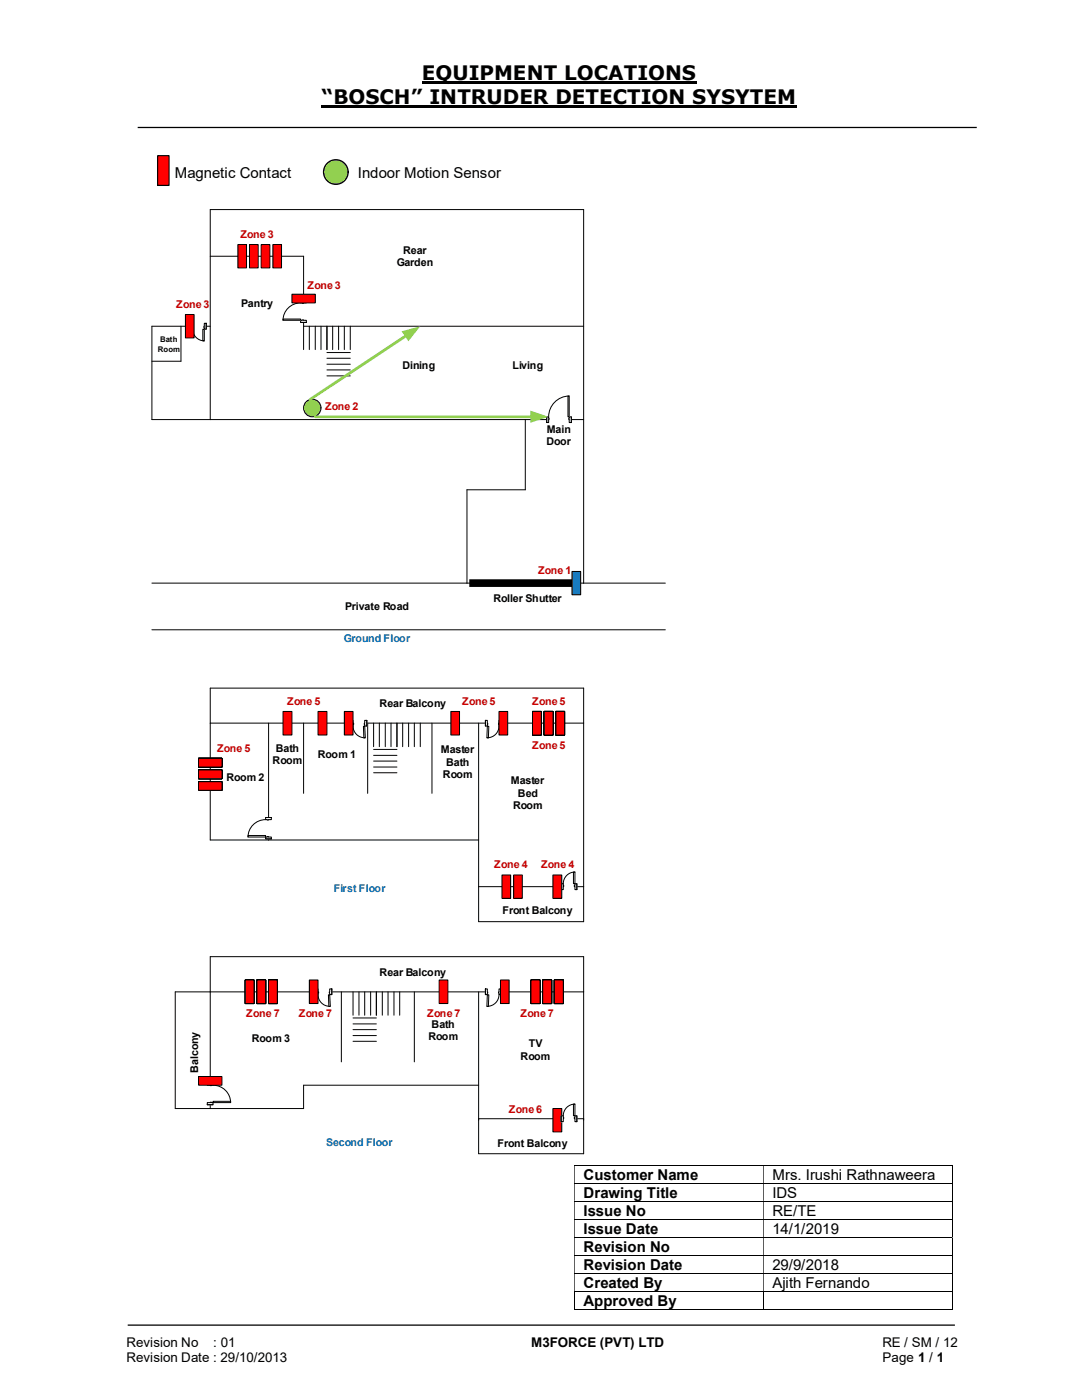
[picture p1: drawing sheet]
<svg xmlns="http://www.w3.org/2000/svg" width="216mm" height="279mm" viewBox="0 0 216 279" stroke-linecap="round" stroke-linejoin="round" font-family="sans-serif">
<path d="M84.2 16.5h54.8M64.2 21.3h94.8" fill="none" stroke="#000" stroke-width=".42"/>
<path d="M27.5 25.4h167.4M25.5 264.5h165" fill="none" stroke="#000" stroke-width=".25"/>
<path d="M31.5 31.1h2.2v5.9h-2.2z" fill-rule="evenodd" fill="#f00"/>
<path d="M31.5 31.1h2.2v5.9h-2.2z" fill="none" stroke="#000" stroke-width=".24"/>
<path d="M93.8 115.8h21.5v1.2h-21.5z" fill="#000"/>
<path d="M93.8 115.8h21.5v1.2h-21.5z" fill="none" stroke="#000" stroke-width=".34"/>
<g fill="none" stroke="#000" stroke-width=".2">
<path d="M42 51.1h18.6v18.7M36.1 65.1v7h-5.8M42 65.1h-11.7v18.6h86.2M60.6 65.1h55.9M61.7 65.1v4.7M62.9 65.1v4.7M64.1 65.1v4.7M65.2 71.5h4.7M65.2 73.8h4.7M65.2 65.1v4.7M65.2 70.4h4.7M65.2 72.7h4.7"/>
<path d="M65.2 75h4.7M66.4 65.1v4.7M67.6 65.1v4.7M68.7 65.1v4.7M69.9 65.1v4.7M42 83.7v-41.9h74.5v74.6M104.8 83.7v14h-11.6v18.7M30.3 116.4h102.5M42 144.3h74.5M53.6 144.3v23.3M60.6 144.3v14M73.4 144.3v14"/>
<path d="M86.2 144.3v14M95.5 144.3v39.6h21v-46.6h-74.5v30.3h53.5M95.5 177h21M60.6 216.6v4.6"/>
</g>
<path d="M109.1 83.1h4.9v1.3h-4.9z" fill="#fff"/>
<path d="M109.1 83.1h4.9v1.3h-4.9z" fill="none" stroke="#fff" stroke-width=".2"/>
<path d="M113.6 83.2v1.1h.4v-1.1zM109.1 83.2h.4v1.1h-.4z" fill-rule="evenodd" fill="#fff"/>
<path d="M109.5 83.4v-.2h-.4v1.1h.4v-.6M113.6 83.4v-.2h.4v1.1h-.4v-.6" fill="none" stroke="#000" stroke-width=".2"/>
<path d="M113.5 83.4l.1 .3zM109.5 83.4l.1 .3z" fill-rule="evenodd" fill="#fff"/>
<path d="M113.6 79a4.1 4.1 0 0 0-4.1 4.2M109.1 83.2v1.1M109.5 83.4v.3M113.6 83.4v.3M114 83.2v1.1" fill="none" stroke="#000" stroke-width=".2"/>
<path d="M113.3 79h.3v4.2h-.3z" fill-rule="evenodd" fill="#fff"/>
<path d="M113.3 79h.3v4.2h-.3z" fill="none" stroke="#000" stroke-width=".2"/>
<path d="M59.9 60.1h1.3v4.2h-1.3z" fill-rule="evenodd" fill="#fff"/>
<path d="M59.9 60.1h1.3v4.2h-1.3z" fill="none" stroke="#fff" stroke-width=".2"/>
<path d="M60 63.9h1.1v.4h-1.1zM60 60.1v.4h1.1v-.4z" fill-rule="evenodd" fill="#fff"/>
<path d="M60.3 63.9h-.3v.4h1.1v-.4h-.5M60.3 60.5h-.3v-.4h1.1v.4h-.5" fill="none" stroke="#000" stroke-width=".2"/>
<path d="M60.3 63.8l.3 .1zM60.3 60.5h.3z" fill-rule="evenodd" fill="#fff"/>
<path d="M60 60.5a3.5 3.5 0 0 0-3.5 3.4M60 64.3h1.1M60 60.1h1.1M60.3 63.9h.3M60.3 60.5h.3" fill="none" stroke="#000" stroke-width=".2"/>
<path d="M56.5 63.7h3.5v.2h-3.5z" fill="#fff"/>
<g fill="none" stroke="#000" stroke-width=".2">
<path d="M56.5 63.7h3.5v.2h-3.5zM30.3 125.7h102.5M74.5 150.7h4.7M74.5 153.1h4.7M74.5 144.3v4.7M74.5 149.6h4.7M74.5 151.9h4.7M74.5 154.2h4.7M75.7 144.3v4.7M76.9 144.3v4.7M78 144.3v4.7M79.2 144.3v4.7"/>
<path d="M80.3 144.3v4.7M81.5 144.3v4.7M82.7 144.3v4.7M83.9 144.3v4.7"/>
</g>
<path d="M96.9 143.7h3v1.2h-3z" fill="#fff"/>
<path d="M96.9 143.7h3v1.2h-3z" fill="none" stroke="#fff" stroke-width=".2"/>
<path d="M96.9 143.8v1.1h.3v-1.1zM99.6 143.8h.3v1.1h-.3z" fill-rule="evenodd" fill="#fff"/>
<path d="M97.2 144.3v-.5h-.3v1.1h.3v-.3M99.6 144.3v-.5h.3v1.1h-.3v-.3" fill="none" stroke="#000" stroke-width=".2"/>
<path d="M97.2 144.3l.1 .3zM99.5 144.3l.1 .3z" fill-rule="evenodd" fill="#fff"/>
<path d="M96.9 143.8v1.1M97.2 144.3v.3M99.6 144.3v.3M99.6 144.9a2.33 2.33 0 0 1-2.4 2.3M99.9 143.8v1.1" fill="none" stroke="#000" stroke-width=".2"/>
<path d="M97.2 144.9h.3v2.4l-.3-.1z" fill-rule="evenodd" fill="#fff"/>
<path d="M97.2 144.9h.3v2.4l-.3-.1z" fill="none" stroke="#000" stroke-width=".2"/>
<path d="M53 163.2h1.2v4.2h-1.2z" fill-rule="evenodd" fill="#fff"/>
<path d="M53 163.2h1.2v4.2h-1.2z" fill="none" stroke="#fff" stroke-width=".2"/>
<path d="M53 167h1.1v.4h-1.1zM53 163.2v.4h1.1v-.4z" fill-rule="evenodd" fill="#fff"/>
<path d="M53.3 167h-.3v.4h1.1v-.4h-.5M53.3 163.6h-.3v-.4h1.1v.4h-.5" fill="none" stroke="#000" stroke-width=".2"/>
<path d="M53.3 167h.3zM53.3 163.6l.3 .1z" fill-rule="evenodd" fill="#fff"/>
<path d="M53 163.6a3.5 3.5 0 0 0-3.5 3.4M53 167.4h1.1M53 163.2h1.1M53.3 167h.3M53.3 163.6h.3" fill="none" stroke="#000" stroke-width=".2"/>
<path d="M49.5 166.8h3.5v.2h-3.5z" fill="#fff"/>
<path d="M49.5 166.8h3.5v.2h-3.5z" fill="none" stroke="#000" stroke-width=".2"/>
<path d="M112 176.3h3.1v1.3h-3.1z" fill="#fff"/>
<path d="M112 176.3h3.1v1.3h-3.1z" fill="none" stroke="#fff" stroke-width=".2"/>
<path d="M114.7 176.4v1.1h.4v-1.1zM112 176.4h.4v1.1h-.4z" fill-rule="evenodd" fill="#fff"/>
<path d="M112.4 176.7v-.3h-.4v1.1h.4v-.5M114.7 176.7v-.3h.4v1.1h-.4v-.5" fill="none" stroke="#000" stroke-width=".2"/>
<path d="M114.6 176.7v.3h.1v-.3zM112.4 176.7l.1 .3z" fill-rule="evenodd" fill="#fff"/>
<path d="M112 176.4v1.1M112.4 176.7v.3M114.7 174a2.32 2.32 0 0 0-2.3 2.4M114.7 176.7h-.1v.3h.1M115.1 176.4v1.1" fill="none" stroke="#000" stroke-width=".2"/>
<path d="M114.4 174h.3v2.4h-.3z" fill-rule="evenodd" fill="#fff"/>
<path d="M114.4 174h.3v2.4h-.3z" fill="none" stroke="#000" stroke-width=".2"/>
<path d="M110.9 142h1.7v4.7h-1.7z" fill="#f00"/>
<path d="M110.9 142h1.7v4.7h-1.7z" fill="none" stroke="#000" stroke-width=".2"/>
<path d="M108.6 142h1.7v4.7h-1.7z" fill="#f00"/>
<path d="M108.6 142h1.7v4.7h-1.7z" fill="none" stroke="#000" stroke-width=".2"/>
<path d="M106.3 142h1.7v4.7h-1.7z" fill="#f00"/>
<path d="M106.3 142h1.7v4.7h-1.7z" fill="none" stroke="#000" stroke-width=".2"/>
<path d="M110.9 142h1.7v4.7h-1.7z" fill="#f00"/>
<path d="M110.9 142h1.7v4.7h-1.7z" fill="none" stroke="#000" stroke-width=".2"/>
<path d="M108.6 142h1.7v4.7h-1.7z" fill="#f00"/>
<path d="M108.6 142h1.7v4.7h-1.7z" fill="none" stroke="#000" stroke-width=".2"/>
<path d="M106.3 142h1.7v4.7h-1.7z" fill="#f00"/>
<path d="M106.3 142h1.7v4.7h-1.7z" fill="none" stroke="#000" stroke-width=".2"/>
<path d="M110.9 142h1.7v4.7h-1.7z" fill="#f00"/>
<path d="M110.9 142h1.7v4.7h-1.7z" fill="none" stroke="#000" stroke-width=".2"/>
<path d="M108.6 142h1.7v4.7h-1.7z" fill="#f00"/>
<path d="M108.6 142h1.7v4.7h-1.7z" fill="none" stroke="#000" stroke-width=".2"/>
<path d="M106.3 142h1.7v4.7h-1.7z" fill="#f00"/>
<path d="M106.3 142h1.7v4.7h-1.7z" fill="none" stroke="#000" stroke-width=".2"/>
<path d="M110.9 142h1.7v4.7h-1.7z" fill="#f00"/>
<path d="M110.9 142h1.7v4.7h-1.7z" fill="none" stroke="#000" stroke-width=".2"/>
<path d="M108.6 142h1.7v4.7h-1.7z" fill="#f00"/>
<path d="M108.6 142h1.7v4.7h-1.7z" fill="none" stroke="#000" stroke-width=".2"/>
<path d="M106.3 142h1.7v4.7h-1.7z" fill="#f00"/>
<path d="M106.3 142h1.7v4.7h-1.7z" fill="none" stroke="#000" stroke-width=".2"/>
<path d="M110.9 142h1.7v4.7h-1.7z" fill="#f00"/>
<path d="M110.9 142h1.7v4.7h-1.7z" fill="none" stroke="#000" stroke-width=".2"/>
<path d="M108.6 142h1.7v4.7h-1.7z" fill="#f00"/>
<path d="M108.6 142h1.7v4.7h-1.7z" fill="none" stroke="#000" stroke-width=".2"/>
<path d="M106.3 142h1.7v4.7h-1.7z" fill="#f00"/>
<path d="M106.3 142h1.7v4.7h-1.7z" fill="none" stroke="#000" stroke-width=".2"/>
<path d="M110.9 142h1.7v4.7h-1.7z" fill="#f00"/>
<path d="M110.9 142h1.7v4.7h-1.7z" fill="none" stroke="#000" stroke-width=".2"/>
<path d="M108.6 142h1.7v4.7h-1.7z" fill="#f00"/>
<path d="M108.6 142h1.7v4.7h-1.7z" fill="none" stroke="#000" stroke-width=".2"/>
<path d="M106.3 142h1.7v4.7h-1.7z" fill="#f00"/>
<path d="M106.3 142h1.7v4.7h-1.7z" fill="none" stroke="#000" stroke-width=".2"/>
<path d="M110.9 142h1.7v4.7h-1.7z" fill="#f00"/>
<path d="M110.9 142h1.7v4.7h-1.7z" fill="none" stroke="#000" stroke-width=".2"/>
<path d="M108.6 142h1.7v4.7h-1.7z" fill="#f00"/>
<path d="M108.6 142h1.7v4.7h-1.7z" fill="none" stroke="#000" stroke-width=".2"/>
<path d="M110.9 142h1.7v4.7h-1.7z" fill="#f00"/>
<path d="M110.9 142h1.7v4.7h-1.7z" fill="none" stroke="#000" stroke-width=".2"/>
<path d="M108.6 142h1.7v4.7h-1.7z" fill="#f00"/>
<path d="M108.6 142h1.7v4.7h-1.7z" fill="none" stroke="#000" stroke-width=".2"/>
<path d="M110.9 142h1.7v4.7h-1.7z" fill="#f00"/>
<path d="M110.9 142h1.7v4.7h-1.7z" fill="none" stroke="#000" stroke-width=".2"/>
<path d="M108.6 142h1.7v4.7h-1.7z" fill="#f00"/>
<path d="M108.6 142h1.7v4.7h-1.7z" fill="none" stroke="#000" stroke-width=".2"/>
<path d="M49.8 48.8h1.7v4.7h-1.7z" fill="#f00"/>
<path d="M49.8 48.8h1.7v4.7h-1.7z" fill="none" stroke="#000" stroke-width=".2"/>
<path d="M47.5 48.8h1.7v4.7h-1.7z" fill="#f00"/>
<path d="M47.5 48.8h1.7v4.7h-1.7z" fill="none" stroke="#000" stroke-width=".2"/>
<path d="M54.4 48.8h1.8v4.7h-1.8z" fill="#f00"/>
<path d="M54.4 48.8h1.8v4.7h-1.8z" fill="none" stroke="#000" stroke-width=".2"/>
<path d="M52.1 48.8h1.7v4.7h-1.7z" fill="#f00"/>
<path d="M52.1 48.8h1.7v4.7h-1.7z" fill="none" stroke="#000" stroke-width=".2"/>
<path d="M99.6 142h1.7v4.7h-1.7z" fill="#f00"/>
<g fill="none" stroke="#000" stroke-width=".2">
<path d="M99.6 142h1.7v4.7h-1.7zM42 198h74.5M68.1 198v13.9M70.4 198v4.6M71.6 198v4.6M72.8 198v4.6M74 198v4.6M75.1 198v4.6M76.3 198v4.6M77.4 198v4.6M78.6 198v4.6M79.8 198v4.6"/>
<path d="M82.7 198v13.9M95.5 198v32.3h21v-39.4h-74.5v30.3h18.6M70.4 204.3h4.7M70.4 206.7h4.7M70.4 203.2h4.7M70.4 205.5h4.7M70.4 207.8h4.7M95.5 223.3h21"/>
</g>
<path d="M96.9 197.3h3v1.2h-3z" fill="#fff"/>
<path d="M96.9 197.3h3v1.2h-3z" fill="none" stroke="#fff" stroke-width=".2"/>
<path d="M96.9 197.4v1.1h.3v-1.1zM99.6 197.4h.3v1.1h-.3z" fill-rule="evenodd" fill="#fff"/>
<path d="M97.2 198v-.6h-.3v1.1h.3v-.3M99.6 198v-.6h.3v1.1h-.3v-.3" fill="none" stroke="#000" stroke-width=".2"/>
<path d="M97.2 198l.1 .2zM99.5 198l.1 .2z" fill-rule="evenodd" fill="#fff"/>
<path d="M96.9 197.4v1.1M97.2 198v.2M99.6 198v.2M99.6 198.5a2.33 2.33 0 0 1-2.4 2.3M99.9 197.4v1.1" fill="none" stroke="#000" stroke-width=".2"/>
<path d="M97.2 198.5h.3v2.4l-.3-.1z" fill-rule="evenodd" fill="#fff"/>
<path d="M97.2 198.5h.3v2.4l-.3-.1zM60.6 216.6h34.9" fill="none" stroke="#000" stroke-width=".2"/>
<path d="M110.6 195.6h1.8v4.7h-1.8z" fill="#f00"/>
<path d="M110.6 195.6h1.8v4.7h-1.8z" fill="none" stroke="#000" stroke-width=".2"/>
<path d="M108.3 195.6h1.8v4.7h-1.8z" fill="#f00"/>
<path d="M108.3 195.6h1.8v4.7h-1.8z" fill="none" stroke="#000" stroke-width=".2"/>
<path d="M106 195.6h1.7v4.7h-1.7z" fill="#f00"/>
<path d="M106 195.6h1.7v4.7h-1.7z" fill="none" stroke="#000" stroke-width=".2"/>
<path d="M110.6 195.6h1.8v4.7h-1.8z" fill="#f00"/>
<path d="M110.6 195.6h1.8v4.7h-1.8z" fill="none" stroke="#000" stroke-width=".2"/>
<path d="M108.3 195.6h1.8v4.7h-1.8z" fill="#f00"/>
<path d="M108.3 195.6h1.8v4.7h-1.8z" fill="none" stroke="#000" stroke-width=".2"/>
<path d="M106 195.6h1.7v4.7h-1.7z" fill="#f00"/>
<path d="M106 195.6h1.7v4.7h-1.7z" fill="none" stroke="#000" stroke-width=".2"/>
<path d="M110.6 195.6h1.8v4.7h-1.8z" fill="#f00"/>
<path d="M110.6 195.6h1.8v4.7h-1.8z" fill="none" stroke="#000" stroke-width=".2"/>
<path d="M108.3 195.6h1.8v4.7h-1.8z" fill="#f00"/>
<path d="M108.3 195.6h1.8v4.7h-1.8z" fill="none" stroke="#000" stroke-width=".2"/>
<path d="M106 195.6h1.7v4.7h-1.7z" fill="#f00"/>
<path d="M106 195.6h1.7v4.7h-1.7z" fill="none" stroke="#000" stroke-width=".2"/>
<path d="M110.6 195.6h1.8v4.7h-1.8z" fill="#f00"/>
<path d="M110.6 195.6h1.8v4.7h-1.8z" fill="none" stroke="#000" stroke-width=".2"/>
<path d="M108.3 195.6h1.8v4.7h-1.8z" fill="#f00"/>
<path d="M108.3 195.6h1.8v4.7h-1.8z" fill="none" stroke="#000" stroke-width=".2"/>
<path d="M106 195.6h1.7v4.7h-1.7z" fill="#f00"/>
<path d="M106 195.6h1.7v4.7h-1.7z" fill="none" stroke="#000" stroke-width=".2"/>
<path d="M110.6 195.6h1.8v4.7h-1.8z" fill="#f00"/>
<path d="M110.6 195.6h1.8v4.7h-1.8z" fill="none" stroke="#000" stroke-width=".2"/>
<path d="M108.3 195.6h1.8v4.7h-1.8z" fill="#f00"/>
<path d="M108.3 195.6h1.8v4.7h-1.8z" fill="none" stroke="#000" stroke-width=".2"/>
<path d="M106 195.6h1.7v4.7h-1.7z" fill="#f00"/>
<path d="M106 195.6h1.7v4.7h-1.7z" fill="none" stroke="#000" stroke-width=".2"/>
<path d="M110.6 195.6h1.8v4.7h-1.8z" fill="#f00"/>
<path d="M110.6 195.6h1.8v4.7h-1.8z" fill="none" stroke="#000" stroke-width=".2"/>
<path d="M108.3 195.6h1.8v4.7h-1.8z" fill="#f00"/>
<path d="M108.3 195.6h1.8v4.7h-1.8z" fill="none" stroke="#000" stroke-width=".2"/>
<path d="M106 195.6h1.7v4.7h-1.7z" fill="#f00"/>
<path d="M106 195.6h1.7v4.7h-1.7z" fill="none" stroke="#000" stroke-width=".2"/>
<path d="M110.6 195.6h1.8v4.7h-1.8z" fill="#f00"/>
<path d="M110.6 195.6h1.8v4.7h-1.8z" fill="none" stroke="#000" stroke-width=".2"/>
<path d="M108.3 195.6h1.8v4.7h-1.8z" fill="#f00"/>
<path d="M108.3 195.6h1.8v4.7h-1.8z" fill="none" stroke="#000" stroke-width=".2"/>
<path d="M110.6 195.6h1.8v4.7h-1.8z" fill="#f00"/>
<path d="M110.6 195.6h1.8v4.7h-1.8z" fill="none" stroke="#000" stroke-width=".2"/>
<path d="M108.3 195.6h1.8v4.7h-1.8z" fill="#f00"/>
<path d="M108.3 195.6h1.8v4.7h-1.8z" fill="none" stroke="#000" stroke-width=".2"/>
<path d="M110.6 195.6h1.8v4.7h-1.8z" fill="#f00"/>
<path d="M110.6 195.6h1.8v4.7h-1.8z" fill="none" stroke="#000" stroke-width=".2"/>
<path d="M108.3 195.6h1.8v4.7h-1.8z" fill="#f00"/>
<path d="M108.3 195.6h1.8v4.7h-1.8z" fill="none" stroke="#000" stroke-width=".2"/>
<path d="M99.9 195.6h1.7v4.7h-1.7z" fill="#f00"/>
<path d="M99.9 195.6h1.7v4.7h-1.7z" fill="none" stroke="#000" stroke-width=".2"/>
<path d="M102.5 174.6h1.7v4.7h-1.7z" fill="#f00"/>
<path d="M102.5 174.6h1.7v4.7h-1.7z" fill="none" stroke="#000" stroke-width=".2"/>
<path d="M100.2 174.6h1.7v4.7h-1.7z" fill="#f00"/>
<path d="M100.2 174.6h1.7v4.7h-1.7z" fill="none" stroke="#000" stroke-width=".2"/>
<path d="M56.5 142h1.8v4.7h-1.8z" fill="#f00"/>
<path d="M56.5 142h1.8v4.7h-1.8z" fill="none" stroke="#000" stroke-width=".2"/>
<path d="M63.5 142h1.7v4.7h-1.7z" fill="#f00"/>
<path d="M63.5 142h1.7v4.7h-1.7z" fill="none" stroke="#000" stroke-width=".2"/>
<path d="M90 142h1.7v4.7h-1.7z" fill="#f00"/>
<path d="M90 142h1.7v4.7h-1.7z" fill="none" stroke="#000" stroke-width=".2"/>
<path d="M110.3 174.6h1.8v4.7h-1.8z" fill="#f00"/>
<path d="M110.3 174.6h1.8v4.7h-1.8z" fill="none" stroke="#000" stroke-width=".2"/>
<path d="M87.6 195.6h1.8v4.7h-1.8z" fill="#f00"/>
<path d="M87.6 195.6h1.8v4.7h-1.8z" fill="none" stroke="#000" stroke-width=".2"/>
<path d="M110.3 221.2h1.8v4.7h-1.8z" fill="#f00"/>
<path d="M110.3 221.2h1.8v4.7h-1.8z" fill="none" stroke="#000" stroke-width=".2"/>
<path d="M63.1 197.3h3.1v1.2h-3.1z" fill="#fff"/>
<path d="M63.1 197.3h3.1v1.2h-3.1z" fill="none" stroke="#fff" stroke-width=".2"/>
<path d="M65.8 197.4h.4v1.1h-.4zM63.1 197.4v1.1h.4v-1.1z" fill-rule="evenodd" fill="#fff"/>
<path d="M63.5 198v-.6h-.4v1.1h.4v-.3M65.8 198v-.6h.4v1.1h-.4v-.3" fill="none" stroke="#000" stroke-width=".2"/>
<path d="M65.7 198l.1 .2zM63.5 198v.2h.1v-.2z" fill-rule="evenodd" fill="#fff"/>
<path d="M63.1 197.4v1.1M63.5 198h.1v.2h-.1M63.5 198.5a2.33 2.33 0 0 0 2.4 2.3M65.8 198v.2M66.2 197.4v1.1" fill="none" stroke="#000" stroke-width=".2"/>
<path d="M65.5 198.5h.3l.1 2.3-.3 .1z" fill-rule="evenodd" fill="#fff"/>
<path d="M65.5 198.5h.3l.1 2.3-.3 .1z" fill="none" stroke="#000" stroke-width=".2"/>
<path d="M53.6 195.6h1.7v4.7h-1.7z" fill="#f00"/>
<path d="M53.6 195.6h1.7v4.7h-1.7z" fill="none" stroke="#000" stroke-width=".2"/>
<path d="M51.3 195.6h1.7v4.7h-1.7z" fill="#f00"/>
<path d="M51.3 195.6h1.7v4.7h-1.7z" fill="none" stroke="#000" stroke-width=".2"/>
<path d="M48.9 195.6h1.8v4.7h-1.8z" fill="#f00"/>
<path d="M48.9 195.6h1.8v4.7h-1.8z" fill="none" stroke="#000" stroke-width=".2"/>
<path d="M53.6 195.6h1.7v4.7h-1.7z" fill="#f00"/>
<path d="M53.6 195.6h1.7v4.7h-1.7z" fill="none" stroke="#000" stroke-width=".2"/>
<path d="M51.3 195.6h1.7v4.7h-1.7z" fill="#f00"/>
<path d="M51.3 195.6h1.7v4.7h-1.7z" fill="none" stroke="#000" stroke-width=".2"/>
<path d="M48.9 195.6h1.8v4.7h-1.8z" fill="#f00"/>
<path d="M48.9 195.6h1.8v4.7h-1.8z" fill="none" stroke="#000" stroke-width=".2"/>
<path d="M53.6 195.6h1.7v4.7h-1.7z" fill="#f00"/>
<path d="M53.6 195.6h1.7v4.7h-1.7z" fill="none" stroke="#000" stroke-width=".2"/>
<path d="M51.3 195.6h1.7v4.7h-1.7z" fill="#f00"/>
<path d="M51.3 195.6h1.7v4.7h-1.7z" fill="none" stroke="#000" stroke-width=".2"/>
<path d="M48.9 195.6h1.8v4.7h-1.8z" fill="#f00"/>
<path d="M48.9 195.6h1.8v4.7h-1.8z" fill="none" stroke="#000" stroke-width=".2"/>
<path d="M53.6 195.6h1.7v4.7h-1.7z" fill="#f00"/>
<path d="M53.6 195.6h1.7v4.7h-1.7z" fill="none" stroke="#000" stroke-width=".2"/>
<path d="M51.3 195.6h1.7v4.7h-1.7z" fill="#f00"/>
<path d="M51.3 195.6h1.7v4.7h-1.7z" fill="none" stroke="#000" stroke-width=".2"/>
<path d="M48.9 195.6h1.8v4.7h-1.8z" fill="#f00"/>
<path d="M48.9 195.6h1.8v4.7h-1.8z" fill="none" stroke="#000" stroke-width=".2"/>
<path d="M53.6 195.6h1.7v4.7h-1.7z" fill="#f00"/>
<path d="M53.6 195.6h1.7v4.7h-1.7z" fill="none" stroke="#000" stroke-width=".2"/>
<path d="M51.3 195.6h1.7v4.7h-1.7z" fill="#f00"/>
<path d="M51.3 195.6h1.7v4.7h-1.7z" fill="none" stroke="#000" stroke-width=".2"/>
<path d="M48.9 195.6h1.8v4.7h-1.8z" fill="#f00"/>
<path d="M48.9 195.6h1.8v4.7h-1.8z" fill="none" stroke="#000" stroke-width=".2"/>
<path d="M53.6 195.6h1.7v4.7h-1.7z" fill="#f00"/>
<path d="M53.6 195.6h1.7v4.7h-1.7z" fill="none" stroke="#000" stroke-width=".2"/>
<path d="M51.3 195.6h1.7v4.7h-1.7z" fill="#f00"/>
<path d="M51.3 195.6h1.7v4.7h-1.7z" fill="none" stroke="#000" stroke-width=".2"/>
<path d="M48.9 195.6h1.8v4.7h-1.8z" fill="#f00"/>
<path d="M48.9 195.6h1.8v4.7h-1.8z" fill="none" stroke="#000" stroke-width=".2"/>
<path d="M53.6 195.6h1.7v4.7h-1.7z" fill="#f00"/>
<path d="M53.6 195.6h1.7v4.7h-1.7z" fill="none" stroke="#000" stroke-width=".2"/>
<path d="M51.3 195.6h1.7v4.7h-1.7z" fill="#f00"/>
<path d="M51.3 195.6h1.7v4.7h-1.7z" fill="none" stroke="#000" stroke-width=".2"/>
<path d="M53.6 195.6h1.7v4.7h-1.7z" fill="#f00"/>
<path d="M53.6 195.6h1.7v4.7h-1.7z" fill="none" stroke="#000" stroke-width=".2"/>
<path d="M51.3 195.6h1.7v4.7h-1.7z" fill="#f00"/>
<path d="M51.3 195.6h1.7v4.7h-1.7z" fill="none" stroke="#000" stroke-width=".2"/>
<path d="M53.6 195.6h1.7v4.7h-1.7z" fill="#f00"/>
<path d="M53.6 195.6h1.7v4.7h-1.7z" fill="none" stroke="#000" stroke-width=".2"/>
<path d="M51.3 195.6h1.7v4.7h-1.7z" fill="#f00"/>
<path d="M42 198h-7v23.2h7M51.3 195.6h1.7v4.7h-1.7z" fill="none" stroke="#000" stroke-width=".2"/>
<path d="M41.3 216.2h1.2v4.3h-1.2z" fill-rule="evenodd" fill="#fff"/>
<path d="M41.3 216.2h1.2v4.3h-1.2z" fill="none" stroke="#fff" stroke-width=".2"/>
<path d="M41.4 220v.5h1.1v-.5zM41.4 216.2h1.1v.4h-1.1z" fill-rule="evenodd" fill="#fff"/>
<path d="M42 216.6h-.6v-.4h1.1v.4h-.3M42 220h-.6v.5h1.1v-.5h-.3" fill="none" stroke="#000" stroke-width=".2"/>
<path d="M42 220h.2zM42 216.6l.2 .1z" fill-rule="evenodd" fill="#fff"/>
<path d="M41.4 216.2h1.1M42 216.6h.2M42.5 216.6a3.5 3.5 0 0 1 3.5 3.4M41.4 220.5h1.1M42 220h.2" fill="none" stroke="#000" stroke-width=".2"/>
<path d="M42.5 219.8h3.5v.2h-3.5z" fill="#fff"/>
<path d="M42.5 219.8h3.5v.2h-3.5z" fill="none" stroke="#000" stroke-width=".2"/>
<path d="M112 222.6h3.1v1.3h-3.1z" fill="#fff"/>
<path d="M112 222.6h3.1v1.3h-3.1z" fill="none" stroke="#fff" stroke-width=".2"/>
<path d="M114.7 222.7v1.2h.4v-1.2zM112 222.7h.4v1.2h-.4z" fill-rule="evenodd" fill="#fff"/>
<path d="M112.4 223v-.3h-.4v1.2h.4v-.6M114.7 223v-.3h.4v1.2h-.4v-.6" fill="none" stroke="#000" stroke-width=".2"/>
<path d="M114.6 223v.3h.1v-.3zM112.4 223l.1 .3z" fill-rule="evenodd" fill="#fff"/>
<path d="M112 222.7v1.2M112.4 223v.3M114.7 220.3a2.32 2.32 0 0 0-2.3 2.4M114.7 223h-.1v.3h.1M115.1 222.7v1.2" fill="none" stroke="#000" stroke-width=".2"/>
<path d="M114.4 220.3h.3v2.4h-.3z" fill-rule="evenodd" fill="#fff"/>
<path d="M114.4 220.3h.3v2.4h-.3z" fill="none" stroke="#000" stroke-width=".2"/>
<path d="M61.7 195.6h1.8v4.7h-1.8z" fill="#f00"/>
<path d="M61.7 195.6h1.8v4.7h-1.8z" fill="none" stroke="#000" stroke-width=".2"/>
<path d="M39.6 214.8h4.7v1.8h-4.7z" fill-rule="evenodd" fill="#f00"/>
<path d="M39.6 214.8h4.7v1.8h-4.7z" fill="none" stroke="#000" stroke-width=".2"/>
<path d="M70.1 143.7h3.1v1.2h-3.1z" fill="#fff"/>
<path d="M70.1 143.7h3.1v1.2h-3.1z" fill="none" stroke="#fff" stroke-width=".2"/>
<path d="M72.8 143.8h.4v1.1h-.4zM70.1 143.8v1.1h.3v-1.1z" fill-rule="evenodd" fill="#fff"/>
<path d="M70.4 144.3v-.5h-.3v1.1h.3v-.3M72.8 144.3v-.5h.4v1.1h-.4v-.3" fill="none" stroke="#000" stroke-width=".2"/>
<path d="M72.7 144.3l.1 .3zM70.4 144.3v.3h.2v-.3z" fill-rule="evenodd" fill="#fff"/>
<path d="M70.1 143.8v1.1M70.4 144.9a2.33 2.33 0 0 0 2.5 2.3M70.4 144.3h.2v.3h-.2M72.8 144.3v.3M73.2 143.8v1.1" fill="none" stroke="#000" stroke-width=".2"/>
<path d="M72.5 144.9h.3l.1 2.3-.3 .1z" fill-rule="evenodd" fill="#fff"/>
<path d="M72.5 144.9h.3l.1 2.3-.3 .1z" fill="none" stroke="#000" stroke-width=".2"/>
<path d="M68.7 142h1.7v4.7h-1.7z" fill="#f00"/>
<path d="M68.7 142h1.7v4.7h-1.7z" fill="none" stroke="#000" stroke-width=".2"/>
<path d="M39.6 151.3h4.7v1.8h-4.7z" fill-rule="evenodd" fill="#f00"/>
<path d="M39.6 151.3h4.7v1.8h-4.7z" fill="none" stroke="#000" stroke-width=".2"/>
<path d="M39.6 153.7h4.7v1.7h-4.7z" fill-rule="evenodd" fill="#f00"/>
<path d="M39.6 153.7h4.7v1.7h-4.7z" fill="none" stroke="#000" stroke-width=".2"/>
<path d="M39.6 156h4.7v1.7h-4.7z" fill-rule="evenodd" fill="#f00"/>
<path d="M39.6 156h4.7v1.7h-4.7z" fill="none" stroke="#000" stroke-width=".2"/>
<path d="M39.6 151.3h4.7v1.8h-4.7z" fill-rule="evenodd" fill="#f00"/>
<path d="M39.6 151.3h4.7v1.8h-4.7z" fill="none" stroke="#000" stroke-width=".2"/>
<path d="M39.6 153.7h4.7v1.7h-4.7z" fill-rule="evenodd" fill="#f00"/>
<path d="M39.6 153.7h4.7v1.7h-4.7z" fill="none" stroke="#000" stroke-width=".2"/>
<path d="M39.6 156h4.7v1.7h-4.7z" fill-rule="evenodd" fill="#f00"/>
<path d="M39.6 156h4.7v1.7h-4.7z" fill="none" stroke="#000" stroke-width=".2"/>
<path d="M39.6 151.3h4.7v1.8h-4.7z" fill-rule="evenodd" fill="#f00"/>
<path d="M39.6 151.3h4.7v1.8h-4.7z" fill="none" stroke="#000" stroke-width=".2"/>
<path d="M39.6 153.7h4.7v1.7h-4.7z" fill-rule="evenodd" fill="#f00"/>
<path d="M39.6 153.7h4.7v1.7h-4.7z" fill="none" stroke="#000" stroke-width=".2"/>
<path d="M39.6 156h4.7v1.7h-4.7z" fill-rule="evenodd" fill="#f00"/>
<path d="M39.6 156h4.7v1.7h-4.7z" fill="none" stroke="#000" stroke-width=".2"/>
<path d="M39.6 151.3h4.7v1.8h-4.7z" fill-rule="evenodd" fill="#f00"/>
<path d="M39.6 151.3h4.7v1.8h-4.7z" fill="none" stroke="#000" stroke-width=".2"/>
<path d="M39.6 153.7h4.7v1.7h-4.7z" fill-rule="evenodd" fill="#f00"/>
<path d="M39.6 153.7h4.7v1.7h-4.7z" fill="none" stroke="#000" stroke-width=".2"/>
<path d="M39.6 156h4.7v1.7h-4.7z" fill-rule="evenodd" fill="#f00"/>
<path d="M39.6 156h4.7v1.7h-4.7z" fill="none" stroke="#000" stroke-width=".2"/>
<path d="M39.6 151.3h4.7v1.8h-4.7z" fill-rule="evenodd" fill="#f00"/>
<path d="M39.6 151.3h4.7v1.8h-4.7z" fill="none" stroke="#000" stroke-width=".2"/>
<path d="M39.6 153.7h4.7v1.7h-4.7z" fill-rule="evenodd" fill="#f00"/>
<path d="M39.6 153.7h4.7v1.7h-4.7z" fill="none" stroke="#000" stroke-width=".2"/>
<path d="M39.6 156h4.7v1.7h-4.7z" fill-rule="evenodd" fill="#f00"/>
<path d="M39.6 156h4.7v1.7h-4.7z" fill="none" stroke="#000" stroke-width=".2"/>
<path d="M39.6 151.3h4.7v1.8h-4.7z" fill-rule="evenodd" fill="#f00"/>
<path d="M39.6 151.3h4.7v1.8h-4.7z" fill="none" stroke="#000" stroke-width=".2"/>
<path d="M39.6 153.7h4.7v1.7h-4.7z" fill-rule="evenodd" fill="#f00"/>
<path d="M39.6 153.7h4.7v1.7h-4.7z" fill="none" stroke="#000" stroke-width=".2"/>
<path d="M39.6 156h4.7v1.7h-4.7z" fill-rule="evenodd" fill="#f00"/>
<path d="M39.6 156h4.7v1.7h-4.7z" fill="none" stroke="#000" stroke-width=".2"/>
<path d="M39.6 151.3h4.7v1.8h-4.7z" fill-rule="evenodd" fill="#f00"/>
<path d="M39.6 151.3h4.7v1.8h-4.7z" fill="none" stroke="#000" stroke-width=".2"/>
<path d="M39.6 153.7h4.7v1.7h-4.7z" fill-rule="evenodd" fill="#f00"/>
<path d="M39.6 153.7h4.7v1.7h-4.7z" fill="none" stroke="#000" stroke-width=".2"/>
<path d="M39.6 151.3h4.7v1.8h-4.7z" fill-rule="evenodd" fill="#f00"/>
<path d="M39.6 151.3h4.7v1.8h-4.7z" fill="none" stroke="#000" stroke-width=".2"/>
<path d="M39.6 153.7h4.7v1.7h-4.7z" fill-rule="evenodd" fill="#f00"/>
<path d="M39.6 153.7h4.7v1.7h-4.7z" fill="none" stroke="#000" stroke-width=".2"/>
<path d="M39.6 151.3h4.7v1.8h-4.7z" fill-rule="evenodd" fill="#f00"/>
<path d="M39.6 151.3h4.7v1.8h-4.7z" fill="none" stroke="#000" stroke-width=".2"/>
<path d="M39.6 153.7h4.7v1.7h-4.7z" fill-rule="evenodd" fill="#f00"/>
<path d="M39.6 153.7h4.7v1.7h-4.7z" fill="none" stroke="#000" stroke-width=".2"/>
<path d="M114.1 114h1.8v4.7h-1.8z" fill="#0070c0"/>
<path d="M114.1 114h1.8v4.7h-1.8z" fill="none" stroke="#000" stroke-width=".2"/>
<circle cx="62.3" cy="81.4" r="1.75" fill="#92d050"/>
<circle cx="62.3" cy="81.4" r="1.75" fill="none" stroke="#000" stroke-width=".2"/>
<path d="M81.1 67l-19.2 12.7" fill="none" stroke="#92d050" stroke-width=".55"/>
<path d="M80.1 66.1l3.8-1-2.4 3z" fill="#92d050"/>
<path d="M62.9 83.2h43.2" fill="none" stroke="#92d050" stroke-width=".55"/>
<path d="M105.8 82l3.7 1.2-3.7 1.2z" fill="#92d050"/>
<path d="M38.1 64.5h3v1.2h-3z" fill="#fff"/>
<path d="M38.1 64.5h3v1.2h-3z" fill="none" stroke="#fff" stroke-width=".2"/>
<path d="M40.8 64.5h.3v1.2h-.3zM38.1 64.5v1.2h.3v-1.2z" fill-rule="evenodd" fill="#fff"/>
<path d="M38.4 65.1v-.6h-.3v1.2h.3v-.3M40.8 65.1v-.6h.3v1.2h-.3v-.3" fill="none" stroke="#000" stroke-width=".2"/>
<path d="M40.7 65.1l.1 .3zM38.4 65.1l.1 .3z" fill-rule="evenodd" fill="#fff"/>
<path d="M38.1 64.5v1.2M38.4 65.1v.3M38.4 65.7a2.35 2.35 0 0 0 2.4 2.3M40.8 65.1v.3M41.1 64.5v1.2" fill="none" stroke="#000" stroke-width=".2"/>
<path d="M40.5 65.7h.3v2.3h-.3z" fill-rule="evenodd" fill="#fff"/>
<path d="M40.5 65.7h.3v2.3h-.3z" fill="none" stroke="#000" stroke-width=".2"/>
<path d="M37 62.8h1.7v4.6h-1.7z" fill="#f00"/>
<path d="M37 62.8h1.7v4.6h-1.7z" fill="none" stroke="#000" stroke-width=".2"/>
<path d="M58.3 58.7h4.6v1.8h-4.6z" fill-rule="evenodd" fill="#f00"/>
<path d="M58.3 58.7h4.6v1.8h-4.6z" fill="none" stroke="#000" stroke-width=".2"/>
<circle cx="67" cy="34.3" r="2.46" fill="#92d050"/>
<circle cx="67" cy="34.3" r="2.46" fill="none" stroke="#000" stroke-width=".25"/>
<g fill="none" stroke="#000" stroke-width=".2">
<path d="M114.6 232.6h75.3M114.6 236.2h75.3M114.6 239.7h75.3M190 232.7v3.4M190 236.2v3.4M190 239.8v3.5M114.6 243.4h75.3M114.6 247h75.3M114.6 250.6h75.3M114.6 254.2h75.3M114.6 257.8h75.3M114.7 257.9v3.6"/>
<path d="M152.3 257.9v3.6M190 243.5v3.4M190 247.1v3.4M190 250.7v3.4M190 254.3v3.4M190 257.9v3.6M114.6 261.4h37.7M152.4 261.4h37.5"/>
</g>
<g fill="#000">
<path d="M189.9 232.5h.2v.2h-.2zM114.6 232.7h.1v3.4h-.1zM152.3 232.7h.1v3.4h-.1z" fill-rule="evenodd"/>
<path d="M189.9 236.1h.2v.1h-.2zM114.6 236.2h.1v3.4h-.1zM152.3 236.2h.1v3.4h-.1z" fill-rule="evenodd"/>
<path d="M189.9 239.6h.2v.2h-.2zM114.6 239.8h.1v3.5h-.1zM152.3 239.8h.1v3.5h-.1z" fill-rule="evenodd"/>
<path d="M189.9 243.3h.2v.2h-.2zM114.6 243.5h.1v3.4h-.1zM152.3 243.5h.1v3.4h-.1z" fill-rule="evenodd"/>
<path d="M189.9 246.9h.2v.2h-.2zM114.6 247.1h.1v3.4h-.1zM152.3 247.1h.1v3.4h-.1z" fill-rule="evenodd"/>
<path d="M189.9 250.5h.2v.2h-.2zM114.6 250.7h.1v3.4h-.1zM152.3 250.7h.1v3.4h-.1z" fill-rule="evenodd"/>
<path d="M189.9 254.1h.2v.2h-.2zM114.6 254.3h.1v3.4h-.1zM152.3 254.3h.1v3.4h-.1z" fill-rule="evenodd"/>
</g>
<path d="M189.9 257.7h.2v.2h-.2zM189.9 261.3h.2v.2h-.2z" fill="#000"/>
<g font-size="4">
<text x="84.2" y="16">EQUIPMENT LOCATIONS</text>
<text x="64.2" y="20.8">“BOSCH” INTRUDER DETECTION SYSYTEM</text>
</g>
<g font-size="3">
<text x="34.9" y="35.5">Magnetic Contact</text>
<text x="71.4" y="35.5">Indoor Motion Sensor</text>
<text x="116.5" y="235.5">Customer Name</text>
<text x="116.5" y="239">Drawing Title</text>
<text x="154.1" y="235.5">Mrs. Irushi Rathnaweera</text>
<text x="154.1" y="239">IDS</text>
<text x="116.5" y="242.7">Issue No</text>
<text x="154.1" y="242.7">RE/TE</text>
<text x="116.5" y="246.3">Issue Date</text>
<text x="116.5" y="249.8">Revision No</text>
<text x="154.1" y="246.3">14/1/2019</text>
<text x="116.5" y="253.4">Revision Date</text>
<text x="116.5" y="257">Created By</text>
<text x="154.1" y="253.4">29/9/2018</text>
<text x="154.1" y="257">Ajith Fernando</text>
<text x="116.5" y="260.7">Approved By</text>
</g>
<g font-size="2.7">
<text x="25.2" y="268.8">Revision No</text>
<text x="42.6" y="268.8">: 01</text>
<text x="106" y="268.8">M3FORCE (PVT) LTD</text>
<text x="176.1" y="268.8">RE / SM / 12</text>
<text x="25.2" y="271.8">Revision Date : 29/10/2013</text>
<text x="176.1" y="271.8">Page 1 / 1</text>
</g>
<g font-size="2.1" fill="#c00000">
<text x="48" y="47.5">Zone 3</text>
<text x="61.4" y="57.7">Zone 3</text>
<text x="35.2" y="61.4">Zone 3</text>
<text x="64.9" y="81.9">Zone 2</text>
<text x="107.4" y="114.5">Zone 1</text>
<text x="57.3" y="140.6">Zone 5</text>
<text x="92.2" y="140.6">Zone 5</text>
<text x="106.2" y="140.6">Zone 5</text>
<text x="43.4" y="150">Zone 5</text>
<text x="106.2" y="149.4">Zone 5</text>
<text x="98.6" y="173.3">Zone 4</text>
<text x="108" y="173.3">Zone 4</text>
<text x="49.1" y="203">Zone 7</text>
<text x="59.6" y="203">Zone 7</text>
<text x="85.3" y="203">Zone 7</text>
<text x="103.9" y="203">Zone 7</text>
<text x="101.6" y="222.2">Zone 6</text>
</g>
<g font-size="2.1">
<text x="79.2" y="53.1">Garden</text>
<text x="80.5" y="50.6">Rear</text>
<text x="48.1" y="61.2">Pantry</text>
<text x="80.3" y="73.6">Dining</text>
<text x="102.2" y="73.6">Living</text>
<text x="109.1" y="88.8">Door</text>
<text x="109.1" y="86.4">Main</text>
<text x="68.9" y="121.8">Private Road</text>
<text x="98.5" y="120.2">Roller Shutter</text>
<text x="75.7" y="141.2">Rear Balcony</text>
<text x="45.2" y="155.9">Room 2</text>
<text x="54.4" y="152.5">Room</text>
<text x="55" y="150">Bath</text>
<text x="63.4" y="151.3">Room 1</text>
<text x="88" y="150.3">Master</text>
<text x="88.4" y="155.3">Room</text>
<text x="89" y="152.8">Bath</text>
<text x="101.9" y="156.6">Master</text>
<text x="102.4" y="161.5">Room</text>
<text x="103.3" y="159">Bed</text>
<text x="100.2" y="182.3">Front Balcony</text>
<text x="75.7" y="194.8">Rear Balcony</text>
<text x="50.3" y="207.9">Room 3</text>
<text x="85.5" y="207.6">Room</text>
<text x="86.1" y="205.2">Bath</text>
<text x="105.5" y="209">TV</text>
<text x="39.5" y="214.1" transform="rotate(-90 39.5 214.1)">Balcony</text>
<text x="103.9" y="211.5">Room</text>
<text x="99.3" y="228.9">Front Balcony</text>
</g>
<g font-size="2.1" fill="#0070c0">
<text x="68.6" y="128.1">Ground Floor</text>
<text x="66.6" y="177.9">First Floor</text>
<text x="65.1" y="228.7">Second Floor</text>
</g>
<g font-size="1.6">
<text x="31.5" y="70.2">Room</text>
<text x="32" y="68.3">Bath</text>
</g>
</svg>
